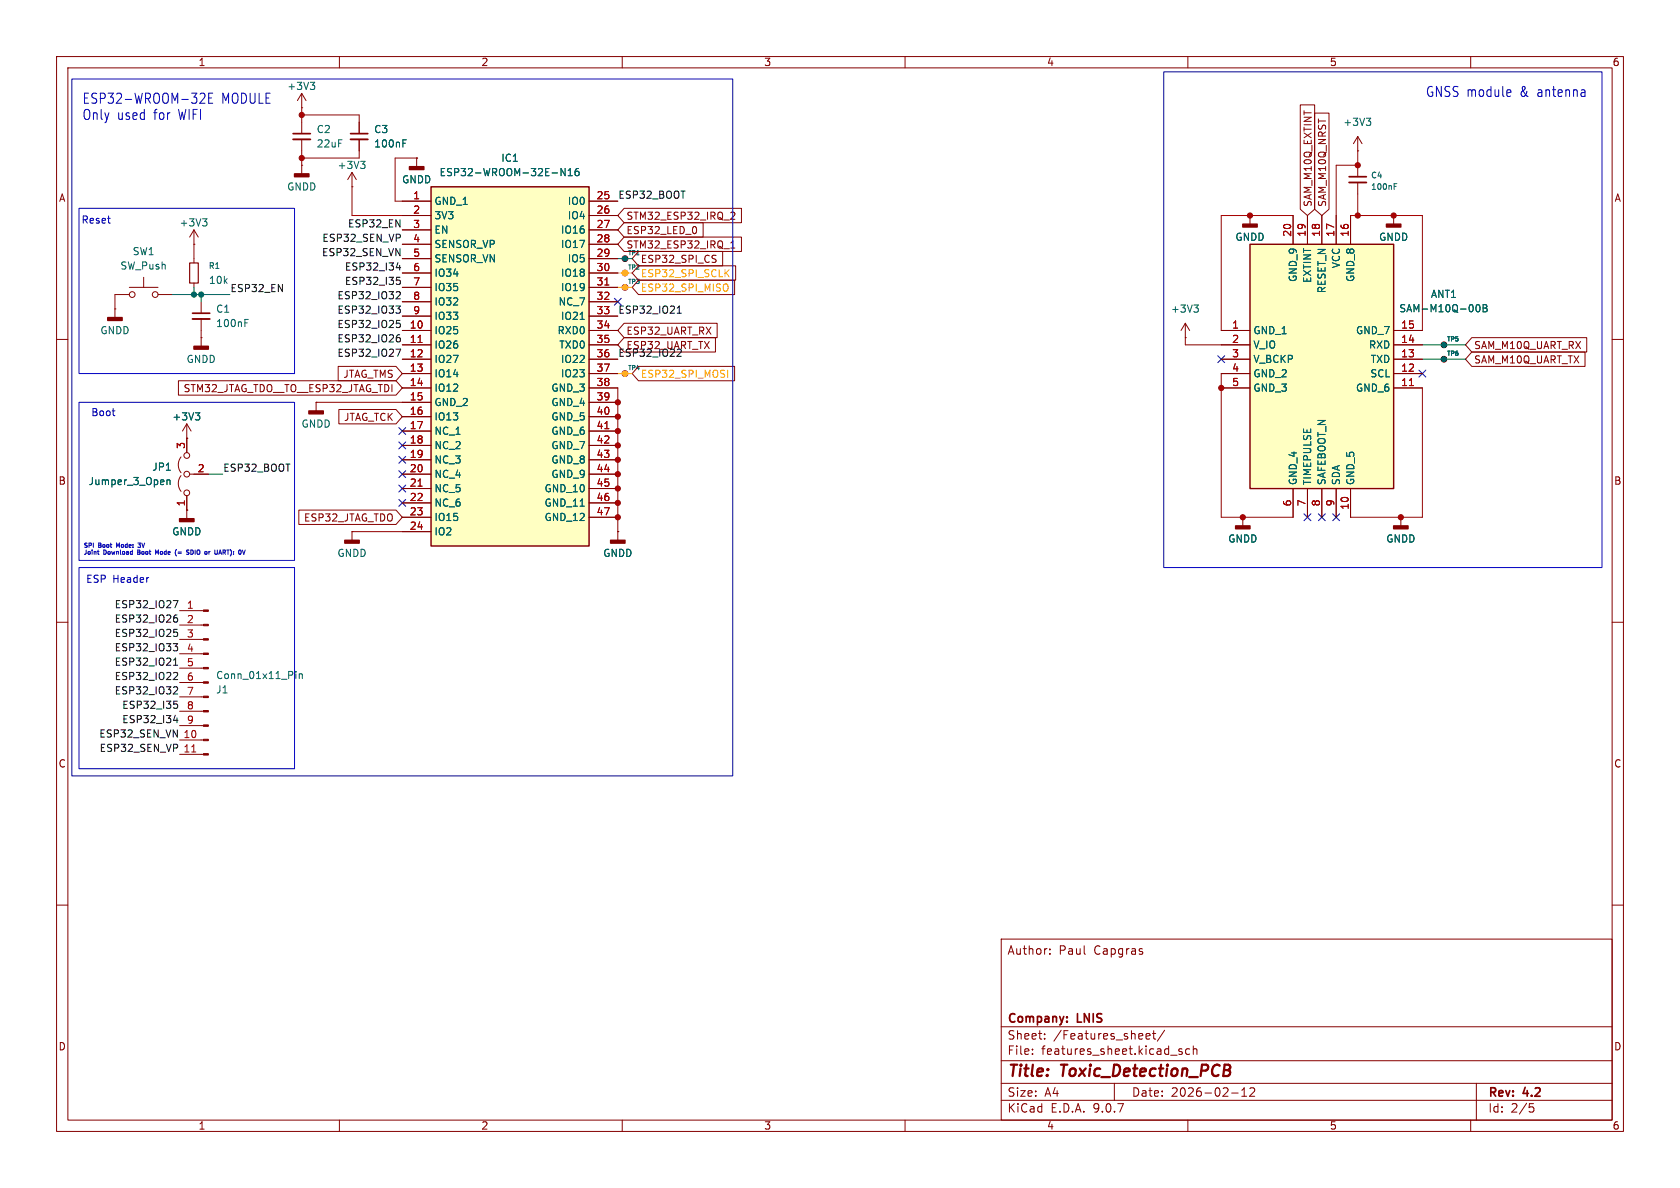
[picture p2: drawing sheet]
<svg xmlns="http://www.w3.org/2000/svg" width="297mm" height="210mm" viewBox="0 0 297 210" stroke-linecap="round" stroke-linejoin="round" font-family="sans-serif">
<g fill="none" stroke="#840000" stroke-width=".18">
<path d="M10 10h277v190h-277zM12 12h273v186h-273zM60 10v2M110 10v2M160 10v2M210 10v2M260 10v2M53.3 29.2h.1M53.3 21.6v2M53.3 24.6v2.1M53.3 29.2v1.5M62.2 33h.1"/>
<path d="M62.2 30.5l-.7 1.3M62.2 30.5l.8 1.3M62.2 30.5v2.5M63.5 21.6v2M63.5 24.6v2.1M73.7 27.9h.1M73.7 27.9v1.6M221 38.1h.1M221 38.1v1.5M20.3 54.6h.1M20.3 52.1h2.6M20.3 54.6v1.5"/>
<path d="M22.9 50.8h5M25.4 49v1.8M27.9 52.1h2.6M34.3 43.2h.1M34.3 40.6l-.8 1.3M34.3 40.6l.8 1.3M34.3 40.6v2.6M35.6 53.3v2.1M35.6 56.4v2M110.5 50.8h.1M209.5 59.7h.1M209.5 57.2l-.7 1.2"/>
<path d="M209.5 57.2l.8 1.2M209.5 57.2v2.5M10 60h2M33 77.5h.1M33 74.9l-.7 1.3M33 74.9l.8 1.3M33 74.9v5.1M110.5 66h.1M285 60h2M32 84.1a2.26 2.26 0 0 0 0 2.8M32 80.8a2.26 2.26 0 0 0 0 2.8M33 90.2h.1"/>
<path d="M33 87.6v4.1M33.5 83.8h3.3M219.7 91.4h.1M219.7 91.4v1.6M10 110h2M31.7 108h4.3M31.7 110.5h4.3M31.7 113h4.3M31.7 115.6h4.3M31.7 118.1h4.3M285 110h2M31.7 120.7h4.3"/>
<path d="M31.7 123.2h4.3M31.7 125.7h4.3M31.7 128.3h4.3M31.7 130.8h4.3M31.7 133.4h4.3M10 160h2M177 166h108v32h-108zM185.6 168.6v.1M185.6 167.8v.1M202 168.3v.3M285 160h2M60 198v2"/>
<path d="M110 198v2M160 198v2M177 194.5h108M177 191.5h108M177 187.5h108M177 181.5h108M182.5 186.3v.1M182.5 185.5v.1M184.7 183.6v.1M184.7 182.8v.1M197 191.5v3M202.7 183.6h.5"/>
<path d="M202.7 182.8l.4-.1 .2 .4-.7 .1M203.7 182.7h.6M204 182.2v1.3l.3 .2M205.9 182.1l-1.3 2M209 185.5l-.4-.1-.2 .2 .1 .2 .5 .2v.3h-.6M210 198v2M210.3 185.5l-.4-.1-.3 .3v.4l.1 .2h.6M211 185.5l.2-.1 .3 .1 .1 .9M211 184.9v1.5M217.7 193.2h1.2M219.5 193.8h.9M219.5 192.7l.5-.4v1.5"/>
<path d="M221 192.4l.5-.1 .2 .1 .1 .3-.9 1.1h.9M260 198v2M261 191.5v6.5M270.4 195.1h.7M270.5 195.7h.4l.3 .3-.2 .5-.5 .1"/>
<circle cx="23.4" cy="52.1" r=".51"/>
<circle cx="27.4" cy="52.1" r=".51"/>
<circle cx="110.5" cy="50.8" r=".51"/>
<circle cx="110.5" cy="66" r=".51"/>
<circle cx="33" cy="87.1" r=".51"/>
<circle cx="33" cy="83.8" r=".51"/>
<circle cx="33" cy="80.5" r=".51"/>
</g>
<path d="M51.8 23.6h3.1M62 23.6h3M34 55.4h3.1" fill="none" stroke="#840000" stroke-width=".3"/>
<path d="M51.8 24.6h3.1M62 24.6h3M34 56.4h3.1" fill="none" stroke="#840000" stroke-width=".33"/>
<g fill="none" stroke="#006464" stroke-width=".18">
<path d="M35.8 38.7h.8l-.4 .5M36.3 39.2l.3 .2v.3l-.3 .2M63.7 28.5h.8l-.4 .5M64.3 29l.2 .2v.3l-.2 .3M71.2 25.3h.5M71.2 24.7h.6M43.3 57.1h.4M43.3 56.5h.6M211.1 53.9h.7l-.4 .5M211.6 54.4l.2 .2v.3l-.2 .3M34.5 73h.8l-.4 .5M35.1 73.5l.2 .2v.3l-.2 .2"/>
<path d="M29.5 84.8v.9M29.5 84.9l.2-.1 .3 .1 .1 .8M52.3 118.7v.1M52.3 119.1v.9M52.9 119.1v.9M52.9 119.2l.2-.1 .3 .1 .1 .8"/>
</g>
<g fill="#840000" stroke="#840000" stroke-width=".25">
<path d="M72.4 29.5h2.5v.5h-2.5z"/>
<path d="M218.4 93h2.6v.5h-2.6z"/>
<path d="M219.7 39.6h2.5v.5h-2.5z"/>
<path d="M52.1 30.7h2.5v.5h-2.5z"/>
<path d="M31.7 91.7h2.6v.5h-2.6z"/>
<path d="M19 56.1h2.6v.5h-2.6z"/>
</g>
<g fill="#840000" stroke="#840000" stroke-width=".18">
<path d="M36 107.8h.8v.3h-.8z"/>
<path d="M36 110.4h.8v.2h-.8z"/>
<path d="M36 112.9h.8v.3h-.8z"/>
<path d="M36 115.4h.8v.3h-.8z"/>
<path d="M36 118h.8v.2h-.8z"/>
<path d="M36 120.5h.8v.3h-.8z"/>
<path d="M36 123.1h.8v.2h-.8z"/>
<path d="M36 125.6h.8v.3h-.8z"/>
<path d="M36 128.1h.8v.3h-.8z"/>
<path d="M36 130.7h.8v.2h-.8z"/>
<path d="M36 133.2h.8v.3h-.8z"/>
</g>
<path d="M33.9 132.9h.7" fill="none" stroke="#a90000" stroke-width=".18"/>
<path d="M76.2 33h27.9v63.5h-27.9z" fill="#ffffc2"/>
<path d="M76.2 33h27.9v63.5h-27.9z" fill="none" stroke="#840000" stroke-width=".25"/>
<g fill="none" stroke="#840000" stroke-width=".18">
<path d="M71.1 35.6h5.1M71.1 38.1h5.1M104.1 35.6h5.1M104.1 38.1h5.1M240 26.7h.1M240 24.1l-.7 1.3M240 24.1l.8 1.3M240 24.1v2.6M240 29.2v2M240 32.3v2M71.1 40.6h5.1M71.1 43.2h5.1"/>
<path d="M71.1 45.7h5.1M71.1 48.3h5.1M71.1 50.8h5.1M71.1 53.3h5.1M71.1 55.9h5.1M71.1 58.4h5.1M104.1 40.6h5.1M104.1 43.2h5.1M104.1 45.7h5.1M104.1 48.3h5.1M104.1 50.8h5.1M104.1 53.3h5.1"/>
<path d="M104.1 55.9h5.1M104.1 58.4h5.1M110.5 45.7h.1M110.5 48.3h.1M71.1 61h5.1M71.1 63.5h5.1M71.1 66h5.1M71.1 68.6h5.1M71.1 71.1h5.1M71.1 73.7h5.1M71.1 76.2h5.1M71.1 78.7h5.1"/>
<path d="M104.1 61h5.1M104.1 63.5h5.1M104.1 66h5.1M104.1 68.6h5.1M104.1 71.1h5.1M104.1 73.7h5.1M104.1 76.2h5.1M104.1 78.7h5.1M62.2 94h.1M62.2 94v1.5M71.1 81.3h5.1M71.1 83.8h5.1"/>
<path d="M71.1 86.4h5.1M71.1 88.9h5.1M71.1 91.4h5.1M71.1 94h5.1M104.1 81.3h5.1M104.1 83.8h5.1M104.1 86.4h5.1M104.1 88.9h5.1M104.1 91.4h5.1"/>
<circle cx="110.5" cy="45.7" r=".51"/>
<circle cx="110.5" cy="48.3" r=".51"/>
</g>
<path d="M106.9 50.4h.7M73.9 60.5h.7M106.9 75.8h.7M73.9 85.9h.7" fill="none" stroke="#a90000" stroke-width=".18"/>
<path d="M99.9 29.8v1.3l-.7-1.3v1.3M100.5 31.1h.7M100.5 30.2l.3-.4v1.3M102.3 29.8l-.4 .1a.86 .86 0 0 0 0 1.2l.4-.2 .1-.4-.3-.2h-.3l-.1 .2M241.5 20.9h.8l-.4 .5M242.1 21.4l.2 .2v.3l-.2 .3M246.5 32.9h.3M246.5 32.5h.5M102.6 56.5h.7" fill="none" stroke="#006464" stroke-width=".18"/>
<path d="M238.5 31.2h3.1" fill="none" stroke="#840000" stroke-width=".3"/>
<path d="M238.5 32.3h3.1" fill="none" stroke="#840000" stroke-width=".33"/>
<path d="M61 95.5h2.5v.5h-2.5z" fill="#840000" stroke="#840000" stroke-width=".25"/>
<path d="M221 43.2h25.4v43.2h-25.4z" fill="#ffffc2"/>
<path d="M221 43.2h25.4v43.2h-25.4z" fill="none" stroke="#840000" stroke-width=".25"/>
<g fill="none" stroke="#840000" stroke-width=".18">
<path d="M53.3 19.1h.1M53.3 16.5l-.7 1.3M53.3 16.5l.8 1.3M53.3 16.5v2.6M229.9 18.5h2.5v18.5l-1.3 1.1-1.2-1.1zM232.4 20h2.6v17l-1.3 1.1-1.3-1.1zM63.5 21.6v2M63.5 24.6v2.1M71.1 35.6h5.1M71.1 38.1h5.1M73.7 27.9h.1M104.1 35.6h5.1"/>
<path d="M104.1 38.1h5.1M110.3 36.8h20.8v2.6h-20.8l-1.1-1.3zM110.3 39.4h14v2.5h-14l-1.1-1.3zM129.4 37.5l.4 .1 .1 .3-.8 .9h.8M221 38.1h.1M228.6 38.1v5.1M231.1 38.1v5.1M233.7 38.1v5.1M236.2 38.1v5.1M238.8 38.1v5.1M246.4 38.1h.1M246.4 38.1v1.5"/>
<path d="M34.3 45.7v.8M34.3 50v.8M35.6 59.7h.1M35.6 59.7v1.5M71.1 58.4h5.1M71.1 40.6h5.1M71.1 43.2h5.1M71.1 45.7h5.1M71.1 48.3h5.1M71.1 50.8h5.1M71.1 53.3h5.1M71.1 55.9h5.1"/>
<path d="M104.1 58.4h5.1M104.1 40.6h5.1M104.1 43.2h5.1M104.1 45.7h5.1M104.1 48.3h5.1M104.1 50.8h5.1M104.1 53.3h5.1M104.1 55.9h5.1M110.3 57.1h16.5v2.6h-16.5l-1.1-1.3zM110.3 59.7h16.2v2.5h-16.2l-1.1-1.2zM110.3 41.9h20.8v2.6h-20.8l-1.1-1.3zM112.9 49.5h17v2.6h-17l-1.1-1.3z"/>
<path d="M112.9 44.4h14.9v2.6h-14.9l-1.1-1.3zM112.9 47h17.2v2.5h-17.2l-1.1-1.2zM123.1 40.3v.8M126.4 45.1l.2 .1M126.5 45.8l.1 .2-.1 .3M129.2 43.9h.7M129.2 42.9l.4-.3v1.3M215.9 58.4h5.1M246.4 58.4h5.1M260.2 59.7h20.3v2.5h-20.3l-1.1-1.2zM31.5 67.3h38.5l1.1 1.3-1.1 1.3h-38.5zM33 77.5h.1"/>
<path d="M33 77.5v2.5M55.9 71.1h.1M55.9 71.1v1.5M59.8 64.8h10.2l1.1 1.2-1.1 1.3h-10.2zM59.9 72.4h10.1l1.1 1.3-1.1 1.2h-10.1zM71.1 61h5.1M71.1 63.5h5.1M71.1 66h5.1M71.1 68.6h5.1M71.1 71.1h5.1M71.1 73.7h5.1M71.1 76.2h5.1"/>
<path d="M71.1 78.7h5.1M104.1 61h5.1M104.1 63.5h5.1M104.1 66h5.1M104.1 68.6h5.1M104.1 71.1h5.1M104.1 73.7h5.1M104.1 76.2h5.1M104.1 78.7h5.1M112.9 64.8h17v2.5h-17l-1.1-1.3zM215.9 61h5.1M215.9 63.5h5.1"/>
<path d="M215.9 66h5.1M215.9 68.6h5.1M246.4 61h5.1M246.4 63.5h5.1M246.4 66h5.1M246.4 68.6h5.1M255.3 63.5h.1M255.3 61h.1M260.2 62.2h20v2.6h-20l-1.1-1.3zM33 90.2h.1M33 87.6v2.6M34.3 83.8h2.5"/>
<path d="M52.8 90.2h17.2l1.1 1.2-1.1 1.3h-17.2zM71.1 83.8h5.1M71.1 81.3h5.1M71.1 86.4h5.1M71.1 88.9h5.1M71.1 91.4h5.1M71.1 94h5.1M104.1 83.8h5.1M104.1 81.3h5.1M104.1 86.4h5.1M104.1 88.9h5.1M104.1 91.4h5.1"/>
<path d="M109.2 94h.1M109.2 94v1.5M219.7 91.4h.1M228.6 86.4v5M231.1 86.4v5M233.7 86.4v5M236.2 86.4v5M238.8 86.4v5M247.6 91.4h.1M247.6 91.4v1.6"/>
<circle cx="255.3" cy="63.5" r=".51"/>
<circle cx="255.3" cy="61" r=".51"/>
</g>
<path d="M106.9 50.4h.7M73.9 60.5h.7M106.9 75.8h.7M249.2 68.2h.7M73.9 85.9h.7" fill="none" stroke="#a90000" stroke-width=".18"/>
<g fill="none" stroke="#006464" stroke-width=".18">
<path d="M54.9 14.5h.7l-.4 .5M55.4 15l.2 .3v.3l-.2 .2M71.2 25.3h.5M71.2 24.7h.6M99.9 29.8v1.3l-.7-1.3v1.3M100.5 31.1h.7M100.5 30.2l.3-.4v1.3M102.3 29.8l-.4 .1a.86 .86 0 0 0 0 1.2l.4-.2 .1-.4-.3-.2h-.3l-.1 .2M102.6 56.5h.7M261 54l.2-.2a.68 .68 0 0 1 .5 .7 .68 .68 0 0 1-.5 .6l-.2-.1-.1-.4zM262.2 53.8h.4l.3 .3-.3 .4 .3 .1v.3l-.2 .2h-.5zM262.2 54.5h.4"/>
<path d="M34.5 73h.8l-.4 .5M35.1 73.5l.2 .2v.3l-.2 .2M29.5 84.8v.9M29.5 84.9l.2-.1 .3 .1 .1 .8"/>
</g>
<g fill="#840000" stroke="#840000" stroke-width=".25">
<path d="M246.4 93h2.5v.5h-2.5z"/>
<path d="M54.6 72.6h2.5v.6h-2.5z"/>
<path d="M245.1 39.6h2.5v.5h-2.5z"/>
<path d="M34.3 61.2h2.5v.5h-2.5z"/>
<path d="M107.9 95.5h2.6v.5h-2.6z"/>
</g>
<path d="M33.5 46.5h1.6v3.5h-1.6z" fill="none" stroke="#840000" stroke-width=".2"/>
<path d="M109.2 50.8h2.6M109.2 48.3h2.6M128.3 48.2l.6 .7M128.5 50.3a.9 .9 0 0 1 0 1.1M128.9 47.7l-.7 .7M109.2 66h2.6M128.6 65.4v1.3" fill="none" stroke="#ffa400" stroke-width=".18"/>
<g fill="none" stroke="#0f0f0f" stroke-width=".18">
<path d="M70 54.1h.8l-.4 .5 .3 .1 .1 .4-.3 .3h-.3M70.1 47.3h.7M70.1 56.6h.6M70.1 49h.6M70.2 57.1h.3l.3 .3-.1 .4-.5 .1M70.2 49.5h.3l.3 .2-.1 .5-.5 .1M70.2 51.6h.5l.1 .3-.8 .9h.8M70.3 59.7h.2l.3 .2-.1 .4-.4 .1M70.4 59.2h.3M70.7 46.9v.8M119.7 55.4h.7M119.7 54.5l.4-.4v1.3"/>
<path d="M70 61.7h.8l-.5 1.3M120.4 62.3l-.7 .7h.7M30.6 106.2h.9l-.6 1.2M30.6 113.8h.8l-.4 .5 .3 .1 .1 .4-.2 .3h-.4M30.7 117.6h.7M30.7 116.7l.3-.4v1.3M30.7 111.2h.6M30.9 111.7h.3l.2 .3-.1 .5h-.4M30.9 118.9h.4l.1 .3-.8 .9h.8M30.9 109.2h.3l.2 .2-.1 .5-.4 .1M31 108.7h.3M30.7 127.3h.8"/>
<path d="M30.7 123.9h.6M30.9 121.4l.4 .1 .1 .3-.8 .9h.8M30.9 124.4h.3l.2 .3-.1 .5h-.4M31.3 126.9v.9"/>
</g>
<g fill="none" stroke="#900" stroke-width=".18">
<path d="M53.3 19.1v2.5M53.3 26.7v2.5M53.3 20.3h10.2v1.3M62.2 33v5.1h8.9M63.5 26.7v1.2h-10.2M73.7 27.9h-3.9v7.7h1.3M228.6 38.1h-12.7v20.3M238.8 38.1h12.7v20.3M240 26.7v2.5h-3.8v8.9M240 34.3v3.8M20.3 52.1v2.5M34.3 43.2v2.5"/>
<path d="M35.6 58.4v1.3M209.5 59.7v1.3h6.4M55.9 71.1h15.2M109.2 68.6v25.4M215.9 66v25.4h12.7M251.5 68.6v22.8h-12.7M62.2 94h8.9"/>
</g>
<path d="M30.5 52.1h10.1M34.3 50.8v1.3M35.6 52.1v1.2M109.2 45.7h2.6M251.5 61h7.6M251.5 63.5h7.6M36.8 83.8h2.6" fill="none" stroke="#009600" stroke-width=".18"/>
<g fill="none" stroke="#000084" stroke-width=".18">
<path d="M108.6 52.7l1.2 1.2M109.8 52.7l-1.2 1.2M70.5 78.1l1.2 1.2M70.5 75.6l1.2 1.2M71.7 78.1l-1.2 1.2M71.7 75.6l-1.2 1.2M215.3 62.9l1.2 1.2M216.5 62.9l-1.2 1.2M250.9 65.4l1.2 1.2M252.1 65.4l-1.2 1.2M70.5 80.7l1.2 1.2M70.5 85.8l1.2 1.2"/>
<path d="M70.5 83.2l1.2 1.2M70.5 88.3l1.2 1.2M71.7 80.7l-1.2 1.2M71.7 85.8l-1.2 1.2M71.7 83.2l-1.2 1.2M71.7 88.3l-1.2 1.2M230.5 90.8l1.2 1.2M231.7 90.8l-1.2 1.2M233.1 90.8l1.2 1.2M234.3 90.8l-1.2 1.2M235.6 90.8l1.2 1.2M236.8 90.8l-1.2 1.2"/>
</g>
<g fill="none" stroke="#0000c2" stroke-width=".18">
<path d="M12.7 14h116.8v123.2h-116.8zM35.4 16.6l.2-.1h.4l.2 .1v.4v.2l-.9 1.1h.9M36.9 17.3h.5M37.6 16.5h-.7v1.8h.7M205.7 12.7h77.5v87.6h-77.5zM266.9 15.9h.1l.1 .4-.7 .2M267 17l-.1 .1M14 36.8h38.1v29.2h-38.1zM14 71.1h38.1v28h-38.1zM19.8 72.6h.5M20.2 73.5h.1M17.2 97.5h.3"/>
<path d="M17.3 97.2v.7l.2 .1M20.9 96.5l-.3-.5v.8M24.3 97.6h.3M24.4 96h.4l-.2 .3h.2M24.4 96.7h.4M24.6 97.2h-.3v.8h.3M28 97.2l-.3 .6-.2-.6v.8M31.1 98.1l.1 .2M31.2 97.1l-.1 .2M31.5 97.6h.6M31.5 97.8h.6M33.1 97.6l.2 .1 .1 .1-.3 .2"/>
<path d="M33.1 97.2l.3 .1M34 97.3l-.3-.1v.8h.3M38 97.2v.6M38.4 97.2v.6M38.7 98l.2-.8 .3 .8M38.7 97.8h.4M39.4 97.6h.3M39.7 97.2h-.3v.8M14 100.3h38.1v35.6h-38.1z"/>
</g>
<g fill="#900" stroke="#900" stroke-width=".18">
<circle cx="246.4" cy="38.1" r=".46"/>
<circle cx="240" cy="29.2" r=".46"/>
<circle cx="215.9" cy="68.6" r=".46"/>
<circle cx="219.7" cy="91.4" r=".46"/>
<circle cx="247.6" cy="91.4" r=".46"/>
<circle cx="109.2" cy="91.4" r=".46"/>
<circle cx="109.2" cy="88.9" r=".46"/>
<circle cx="109.2" cy="81.3" r=".46"/>
<circle cx="109.2" cy="83.8" r=".46"/>
<circle cx="109.2" cy="86.4" r=".46"/>
<circle cx="109.2" cy="78.7" r=".46"/>
<circle cx="109.2" cy="71.1" r=".46"/>
<circle cx="109.2" cy="73.7" r=".46"/>
<circle cx="109.2" cy="76.2" r=".46"/>
<circle cx="221" cy="38.1" r=".46"/>
<circle cx="240" cy="38.1" r=".46"/>
<circle cx="53.3" cy="20.3" r=".46"/>
<circle cx="53.3" cy="27.9" r=".46"/>
</g>
<g fill="#009600" stroke="#009600" stroke-width=".18">
<circle cx="255.3" cy="61" r=".46"/>
<circle cx="255.3" cy="63.5" r=".46"/>
<circle cx="110.5" cy="45.7" r=".46"/>
<circle cx="34.3" cy="52.1" r=".46"/>
<circle cx="35.6" cy="52.1" r=".46"/>
</g>
<g fill="#ffa400" stroke="#ffa400" stroke-width=".18">
<circle cx="110.5" cy="66" r=".46"/>
<circle cx="110.5" cy="48.3" r=".46"/>
<circle cx="110.5" cy="50.8" r=".46"/>
</g>
<g font-size="2.8" fill="#840000">
<text x="178" y="190.9">Title:</text>
<text x="187.7" y="190.9">Toxic_Detection_PCB</text>
</g>
<g font-size="2.5" fill="#0000c2">
<text x="252" y="17.3">GNSS module</text>
<text x="268.8" y="17.3">&amp;</text>
<text x="271.9" y="17.3">antenna</text>
<text x="14.5" y="18.5">ESP32-WROOM-32E</text>
<text x="14.5" y="21.3">Only</text>
<text x="20.7" y="21.3">used</text>
<text x="27.2" y="21.3">for</text>
<text x="31.7" y="21.3">WIFI</text>
<text x="39.1" y="18.5">MODULE</text>
</g>
<g font-size="2.1" fill="#840000">
<text x="178" y="169">Author:</text>
<text x="187.2" y="169">Paul</text>
<text x="193.5" y="169">Capgras</text>
<text x="178" y="184">Sheet:</text>
<text x="178" y="181.2">Company:</text>
<text x="186.2" y="184">/Features_sheet/</text>
<text x="190.5" y="181.2">LNIS</text>
<text x="178" y="186.7">File:</text>
<text x="184.1" y="186.7">features_sheet.kicad_sch</text>
<text x="178" y="196.9">KiCad</text>
<text x="178" y="194.1">Size:</text>
<text x="184.7" y="194.1">A4</text>
<text x="185.7" y="196.9">E.D.A.</text>
<text x="193.3" y="196.9">9.0.7</text>
<text x="200" y="194.1">Date:</text>
<text x="207" y="194.1">2026-02-12</text>
<text x="263" y="194.3">Rev:</text>
<text x="263" y="196.9">Id:</text>
<text x="267.1" y="196.9">2/5</text>
<text x="269.4" y="194.3">4.2</text>
</g>
<g font-size="1.8" fill="#840000">
<text x="35" y="11.9">1</text>
<text x="85" y="11.9">2</text>
<text x="135" y="11.9">3</text>
<text x="185" y="11.9">4</text>
<text x="235" y="11.9">5</text>
<text x="285" y="11.9">6</text>
<text x="10.3" y="35.9">A</text>
<text x="285.3" y="35.9">A</text>
<text x="110.6" y="39.1">STM32_ESP32_IRQ_2</text>
<text x="110.6" y="41.6">ESP32_LED_0</text>
<text x="232.1" y="36.7" transform="rotate(-90 232.1 36.7)">SAM_M10Q_EXTINT</text>
<text x="234.6" y="36.7" transform="rotate(-90 234.6 36.7)">SAM_M10Q_NRST</text>
<text x="110.6" y="44.1">STM32_ESP32_IRQ_1</text>
<text x="113.2" y="46.7">ESP32_SPI_CS</text>
<text x="110.6" y="59.4">ESP32_UART_RX</text>
<text x="260.5" y="61.9">SAM_M10Q_UART_RX</text>
<text x="260.5" y="64.5">SAM_M10Q_UART_TX</text>
<text x="32.4" y="69.5">STM32_JTAG_TDO__TO__ESP32_JTAG_TDI</text>
<text x="60.6" y="67">JTAG_TMS</text>
<text x="60.7" y="74.6">JTAG_TCK</text>
<text x="10.3" y="85.9">B</text>
<text x="285.3" y="85.9">B</text>
<text x="53.6" y="92.4">ESP32_JTAG_TDO</text>
<text x="10.3" y="135.9">C</text>
<text x="285.3" y="135.9">C</text>
<text x="10.3" y="185.9">D</text>
<text x="285.3" y="185.9">D</text>
<text x="35" y="199.9">1</text>
<text x="85" y="199.9">2</text>
<text x="135" y="199.9">3</text>
<text x="185" y="199.9">4</text>
<text x="235" y="199.9">5</text>
<text x="285" y="199.9">6</text>
</g>
<g font-size="1.8" fill="#006464">
<text x="50.7" y="16.1">+3V3</text>
<text x="55.9" y="23.7">C2</text>
<text x="66" y="23.7">C3</text>
<text x="237.4" y="22.5">+3V3</text>
<text x="55.9" y="26.3">22uF</text>
<text x="66" y="26.3">100nF</text>
<text x="88.5" y="28.8">IC1</text>
<text x="50.7" y="33.9">GNDD</text>
<text x="59.6" y="30.1">+3V3</text>
<text x="71" y="32.6">GNDD</text>
<text x="77.6" y="31.3">ESP32-WROOM-32E-N16</text>
<text x="31.6" y="40.2">+3V3</text>
<text x="76.7" y="36.4">GND_1</text>
<text x="76.7" y="39">3V3</text>
<text x="76.7" y="41.5">EN</text>
<text x="99.1" y="41.5">IO16</text>
<text x="100.3" y="36.4">IO0</text>
<text x="100.3" y="39">IO4</text>
<text x="21.2" y="47.9">SW_Push</text>
<text x="23.4" y="45.3">SW1</text>
<text x="76.7" y="44">SENSOR_VP</text>
<text x="76.7" y="46.6">SENSOR_VN</text>
<text x="99.1" y="44">IO17</text>
<text x="100.3" y="46.6">IO5</text>
<text x="218.3" y="42.8">GNDD</text>
<text x="237.1" y="47.5" transform="rotate(-90 237.1 47.5)">VCC</text>
<text x="243.7" y="42.8">GNDD</text>
<text x="36.8" y="50.4">10k</text>
<text x="76.7" y="49.1">IO34</text>
<text x="76.7" y="51.7">IO35</text>
<text x="99.1" y="49.1">IO18</text>
<text x="99.1" y="51.7">IO19</text>
<text x="229.5" y="49.9" transform="rotate(-90 229.5 49.9)">GND_9</text>
<text x="232" y="50.1" transform="rotate(-90 232 50.1)">EXTINT</text>
<text x="234.5" y="51.9" transform="rotate(-90 234.5 51.9)">RESET_N</text>
<text x="239.6" y="49.9" transform="rotate(-90 239.6 49.9)">GND_8</text>
<text x="252.9" y="52.9">ANT1</text>
<text x="17.6" y="59.3">GNDD</text>
<text x="38.1" y="55.5">C1</text>
<text x="38.1" y="58">100nF</text>
<text x="76.7" y="54.2">IO32</text>
<text x="76.7" y="56.7">IO33</text>
<text x="76.7" y="59.3">IO25</text>
<text x="98.5" y="59.3">RXD0</text>
<text x="98.7" y="54.2">NC_7</text>
<text x="99.1" y="56.7">IO21</text>
<text x="206.9" y="55.5">+3V3</text>
<text x="221.5" y="59.3">GND_1</text>
<text x="239.6" y="59.3">GND_7</text>
<text x="247.3" y="55.4">SAM-M10Q-00B</text>
<text x="32.9" y="64.4">GNDD</text>
<text x="76.7" y="61.8">IO26</text>
<text x="76.7" y="64.4">IO27</text>
<text x="98.8" y="61.8">TXD0</text>
<text x="99.1" y="64.4">IO22</text>
<text x="221.5" y="61.8">V_IO</text>
<text x="221.5" y="64.4">V_BCKP</text>
<text x="241.9" y="61.8">RXD</text>
<text x="242.2" y="64.4">TXD</text>
<text x="76.7" y="66.9">IO14</text>
<text x="76.7" y="69.4">IO12</text>
<text x="76.7" y="72">GND_2</text>
<text x="97.4" y="69.4">GND_3</text>
<text x="97.4" y="72">GND_4</text>
<text x="99.1" y="66.9">IO23</text>
<text x="221.5" y="66.9">GND_2</text>
<text x="221.5" y="69.4">GND_3</text>
<text x="239.6" y="69.4">GND_6</text>
<text x="242.2" y="66.9">SCL</text>
<text x="30.4" y="74.5">+3V3</text>
<text x="53.2" y="75.8">GNDD</text>
<text x="76.7" y="74.5">IO13</text>
<text x="76.7" y="77.1">NC_1</text>
<text x="97.4" y="74.5">GND_5</text>
<text x="97.4" y="77.1">GND_6</text>
<text x="26.8" y="83.4">JP1</text>
<text x="76.7" y="79.6">NC_2</text>
<text x="76.7" y="82.1">NC_3</text>
<text x="97.4" y="79.6">GND_7</text>
<text x="97.4" y="82.1">GND_8</text>
<text x="15.6" y="86">Jumper_3_Open</text>
<text x="76.7" y="84.7">NC_4</text>
<text x="76.7" y="87.2">NC_5</text>
<text x="76.7" y="89.8">NC_6</text>
<text x="96.2" y="87.2">GND_10</text>
<text x="96.2" y="89.8">GND_11</text>
<text x="97.4" y="84.7">GND_9</text>
<text x="229.5" y="85.9" transform="rotate(-90 229.5 85.9)">GND_4</text>
<text x="232" y="85.9" transform="rotate(-90 232 85.9)">TIMEPULSE</text>
<text x="234.5" y="85.9" transform="rotate(-90 234.5 85.9)">SAFEBOOT_N</text>
<text x="237.1" y="85.9" transform="rotate(-90 237.1 85.9)">SDA</text>
<text x="239.6" y="85.9" transform="rotate(-90 239.6 85.9)">GND_5</text>
<text x="30.3" y="94.8">GNDD</text>
<text x="76.7" y="92.3">IO15</text>
<text x="76.7" y="94.8">IO2</text>
<text x="96.2" y="92.3">GND_12</text>
<text x="59.6" y="98.7">GNDD</text>
<text x="106.5" y="98.7">GNDD</text>
<text x="217" y="96.1">GNDD</text>
<text x="245" y="96.1">GNDD</text>
<text x="38.1" y="122.8">J1</text>
<text x="38.1" y="120.2">Conn_01x11_Pin</text>
</g>
<g font-size="1.8" fill="#a90000">
<text x="73" y="35.3">1</text>
<text x="105.4" y="35.3">25</text>
<text x="73" y="37.8">2</text>
<text x="73" y="40.4">3</text>
<text x="105.4" y="37.8">26</text>
<text x="105.4" y="40.4">27</text>
<text x="228.3" y="42" transform="rotate(-90 228.3 42)">20</text>
<text x="230.9" y="42" transform="rotate(-90 230.9 42)">19</text>
<text x="233.4" y="42" transform="rotate(-90 233.4 42)">18</text>
<text x="236" y="42" transform="rotate(-90 236 42)">17</text>
<text x="238.5" y="42" transform="rotate(-90 238.5 42)">16</text>
<text x="73" y="42.9">4</text>
<text x="73" y="45.5">5</text>
<text x="105.4" y="42.9">28</text>
<text x="105.4" y="45.5">29</text>
<text x="73" y="48">6</text>
<text x="73" y="50.5">7</text>
<text x="73" y="53.1">8</text>
<text x="105.4" y="48">30</text>
<text x="105.4" y="50.5">31</text>
<text x="105.4" y="53.1">32</text>
<text x="72.3" y="58.2">10</text>
<text x="73" y="55.6">9</text>
<text x="105.4" y="55.6">33</text>
<text x="105.4" y="58.2">34</text>
<text x="217.7" y="58.2">1</text>
<text x="247.6" y="58.2">15</text>
<text x="72.3" y="60.7">11</text>
<text x="72.3" y="63.2">12</text>
<text x="72.3" y="65.8">13</text>
<text x="105.4" y="60.7">35</text>
<text x="105.4" y="63.2">36</text>
<text x="105.4" y="65.8">37</text>
<text x="217.7" y="60.7">2</text>
<text x="217.7" y="63.2">3</text>
<text x="217.7" y="65.8">4</text>
<text x="247.6" y="60.7">14</text>
<text x="247.6" y="63.2">13</text>
<text x="247.6" y="65.8">12</text>
<text x="72.3" y="68.3">14</text>
<text x="72.3" y="70.9">15</text>
<text x="105.4" y="68.3">38</text>
<text x="105.4" y="70.9">39</text>
<text x="217.7" y="68.3">5</text>
<text x="247.6" y="68.3">11</text>
<text x="72.3" y="73.4">16</text>
<text x="72.3" y="75.9">17</text>
<text x="105.4" y="73.4">40</text>
<text x="105.4" y="75.9">41</text>
<text x="32.8" y="79.4" transform="rotate(-90 32.8 79.4)">3</text>
<text x="34.9" y="83.6">2</text>
<text x="72.3" y="78.5">18</text>
<text x="72.3" y="81">19</text>
<text x="72.3" y="83.6">20</text>
<text x="105.4" y="78.5">42</text>
<text x="105.4" y="81">43</text>
<text x="105.4" y="83.6">44</text>
<text x="32.8" y="89.6" transform="rotate(-90 32.8 89.6)">1</text>
<text x="72.3" y="86.1">21</text>
<text x="72.3" y="88.6">22</text>
<text x="105.4" y="86.1">45</text>
<text x="105.4" y="88.6">46</text>
<text x="228.3" y="89.6" transform="rotate(-90 228.3 89.6)">6</text>
<text x="230.9" y="89.6" transform="rotate(-90 230.9 89.6)">7</text>
<text x="233.4" y="89.6" transform="rotate(-90 233.4 89.6)">8</text>
<text x="236" y="89.6" transform="rotate(-90 236 89.6)">9</text>
<text x="72.3" y="91.2">23</text>
<text x="72.3" y="93.7">24</text>
<text x="105.4" y="91.2">47</text>
<text x="238.5" y="90.2" transform="rotate(-90 238.5 90.2)">10</text>
<text x="32.9" y="107.7">1</text>
<text x="32.9" y="110.2">2</text>
<text x="32.9" y="112.8">3</text>
<text x="32.9" y="115.3">4</text>
<text x="32.9" y="117.9">5</text>
<text x="32.9" y="120.4">6</text>
<text x="32.9" y="122.9">7</text>
<text x="32.9" y="125.5">8</text>
<text x="32.3" y="130.6">10</text>
<text x="32.9" y="128">9</text>
<text x="32.3" y="133.1">11</text>
</g>
<g font-size="1.8" fill="#0f0f0f">
<text x="109.2" y="35.2">ESP32_BOOT</text>
<text x="61.4" y="40.3">ESP32_EN</text>
<text x="56.8" y="45.4">ESP32_SEN_VN</text>
<text x="56.9" y="42.8">ESP32_SEN_VP</text>
<text x="60.9" y="47.9">ESP32_I34</text>
<text x="40.6" y="51.7">ESP32_EN</text>
<text x="59.5" y="53">ESP32_IO32</text>
<text x="60.9" y="50.5">ESP32_I35</text>
<text x="59.5" y="58.1">ESP32_IO25</text>
<text x="59.5" y="55.5">ESP32_IO33</text>
<text x="109.2" y="55.5">ESP32_IO21</text>
<text x="59.5" y="63.2">ESP32_IO27</text>
<text x="59.5" y="60.6">ESP32_IO26</text>
<text x="109.2" y="63.2">ESP32_IO22</text>
<text x="110.6" y="61.9">ESP32_UART_TX</text>
<text x="39.4" y="83.5">ESP32_BOOT</text>
<text x="20.2" y="107.6">ESP32_IO27</text>
<text x="20.2" y="110.1">ESP32_IO26</text>
<text x="20.2" y="112.7">ESP32_IO25</text>
<text x="20.2" y="115.2">ESP32_IO33</text>
<text x="20.2" y="117.8">ESP32_IO21</text>
<text x="20.2" y="122.8">ESP32_IO32</text>
<text x="20.2" y="120.3">ESP32_IO22</text>
<text x="21.5" y="125.4">ESP32_I35</text>
<text x="17.5" y="130.5">ESP32_SEN_VN</text>
<text x="21.5" y="127.9">ESP32_I34</text>
<text x="17.5" y="133">ESP32_SEN_VP</text>
</g>
<g font-size="1.8" fill="#0000c2">
<text x="14.3" y="39.7">Reset</text>
<text x="16" y="73.8">Boot</text>
<text x="15.1" y="103.2">ESP</text>
<text x="19.9" y="103.2">Header</text>
</g>
<g font-size="1.8" fill="#ffa400">
<text x="113.2" y="51.8">ESP32_SPI_MISO</text>
<text x="113.2" y="49.2">ESP32_SPI_SCLK</text>
<text x="113.2" y="67">ESP32_SPI_MOSI</text>
</g>
<g font-size="1.4" fill="#006464">
<text x="242.3" y="33.8">100nF</text>
<text x="242.3" y="31.7">C4</text>
<text x="36.8" y="47.7">R1</text>
</g>
<g font-size="1.1" fill="#006464">
<text x="110.9" y="45.3">TP1</text>
<text x="110.9" y="47.9">TP2</text>
<text x="110.9" y="50.4">TP3</text>
<text x="110.9" y="65.6">TP4</text>
<text x="255.7" y="63.1">TP6</text>
<text x="255.7" y="60.6">TP5</text>
</g>
<g font-size="1.1" fill="#0000c2">
<text x="14.7" y="97">SPI</text>
<text x="14.7" y="98.3">Joint</text>
<text x="17.5" y="97">Boot</text>
<text x="18.4" y="98.3">Download</text>
<text x="20.9" y="97">Mode:</text>
<text x="24.7" y="98.3">Boot</text>
<text x="25.1" y="97">3V</text>
<text x="28.1" y="98.3">Mode</text>
<text x="31.9" y="98.3">(=</text>
<text x="34.3" y="98.3">SDIO</text>
<text x="37.8" y="98.3">or</text>
<text x="39.8" y="98.3">UART):</text>
</g>
</svg>
